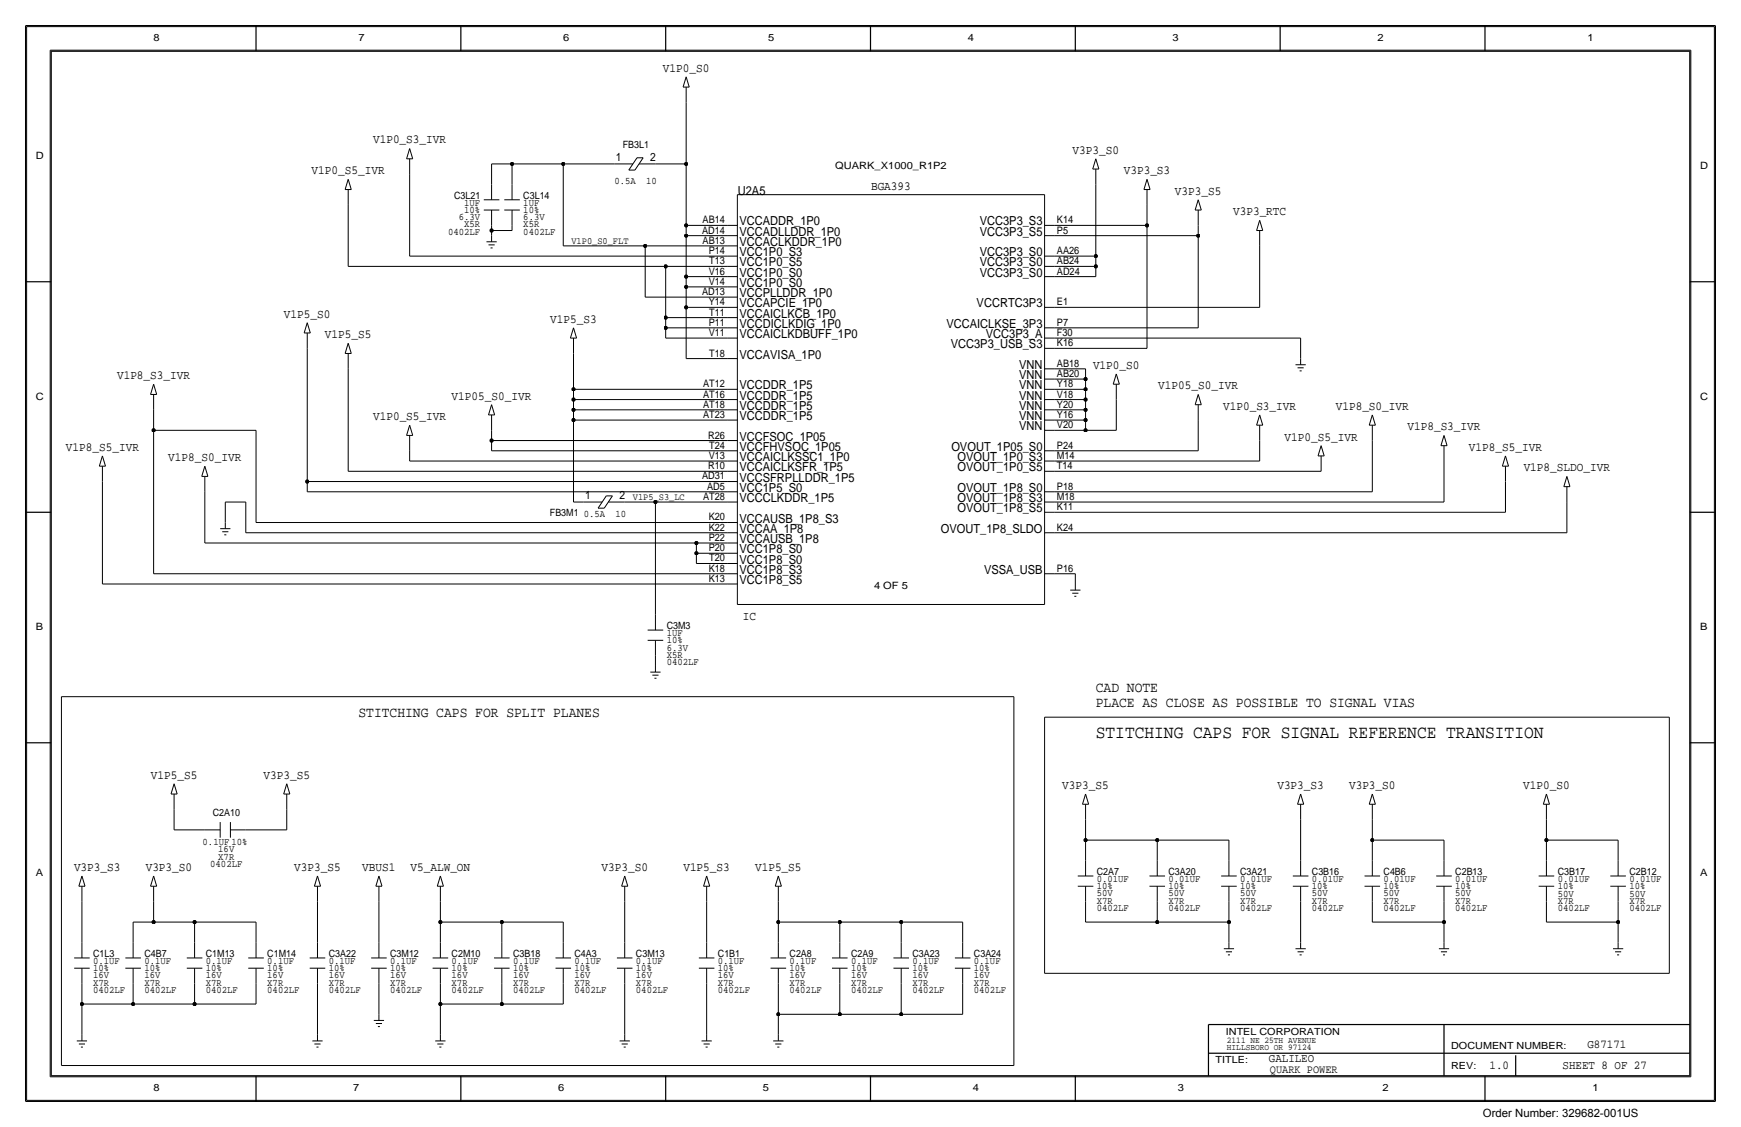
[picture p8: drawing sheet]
<svg xmlns="http://www.w3.org/2000/svg" width="432mm" height="279mm" viewBox="0 0 432 279" stroke-linecap="round" stroke-linejoin="round" font-family="sans-serif">
<g fill="none" stroke="#000" stroke-width=".25">
<path d="M6.6 6.6h418.6zM6.6 6.6v266.2zM12.4 12.4v254.6zM12.4 12.4h407zM170.2 19.1l.7 2.5zM170.2 19.1l-.8 2.5zM419.4 12.4v254.6zM425.2 6.6v266.2zM100.8 39.4h1.6zM101.6 36.8l-.8 2.6zM101.6 39.4v3.8zM101.6 36.8l.8 2.6z"/>
<path d="M158 39.1h1.5zM158 39.1l-2 3.1zM159.5 39.1l-2 3.1zM169.4 21.6h1.5zM170.2 25.4v15.2zM170.2 21.6v3.8zM271.8 39.4l-.8 2.5zM271.8 39.4l.7 2.5zM85.6 47h1.5zM86.4 44.5l-.8 2.5zM86.4 50.8v15.2zM86.4 47v3.8z"/>
<path d="M86.4 44.4l.7 2.6zM101.6 43.2v20.3zM120 49.5h3.9zM120 52.1h3.9zM120.6 59.9h2.6zM121.9 57.2h5.1zM121.9 40.6h5.1zM121.9 40.6v5.1zM121.9 57.1v1.3zM121.9 55.9v1.3zM121.9 58.4v1.5zM121.9 52.1v3.8z"/>
<path d="M121.9 45.7v3.8zM125.1 49.5h3.8zM125.1 52.1h3.8zM127 40.6h12.7zM127 40.6v5.1zM127 55.9v1.3zM127 52.1v3.8zM127 45.7v3.8zM139.7 40.6v20.4zM139.7 40.6h12.7zM152.4 40.6h4.6zM156 42.2h1.5z"/>
<path d="M158.5 40.6h4.1zM162.6 40.6h7.6zM170.2 58.4v10.2zM170.2 58.4h10.1zM170.2 55.9v2.5zM170.2 40.6v15.3zM170.2 55.9h10.1zM180.3 58.4h2.6zM180.3 55.9h2.6zM182.9 48.3h76.2zM182.9 48.3v101.6zM259.1 58.4h2.5z"/>
<path d="M259.1 55.9h2.5zM259.1 48.3v101.6zM261.6 58.4h35.6zM261.6 55.9h22.9zM271 41.9h1.5zM271.8 45.7v17.8zM271.8 41.9v3.8zM283.7 47h1.5zM284.5 44.5l-.8 2.5zM284.5 50.8v5.1zM284.5 55.9v30.5zM284.5 47v3.8z"/>
<path d="M284.5 44.4l.7 2.6zM296.4 52.1h1.5zM297.2 49.5l-.8 2.6zM297.2 55.9v2.5zM297.2 58.4v22.9zM297.2 52.1v3.8zM297.2 49.5l.7 2.6zM311.7 57.2h1.5zM312.4 57.2v3.8zM312.4 54.6l.8 2.5zM312.4 54.6l-.7 2.6zM86.4 66h78.7z"/>
<path d="M101.6 63.5h78.7zM121.2 60.7h1.5zM121.7 61.5h.5zM139.7 61h20.3zM160 73.7h20.3zM160 61v12.7zM160 61h20.3zM165.1 66h15.2zM165.1 78.7v2.6zM165.1 78.7h15.2zM165.1 66v12.7zM170.2 71.1h10.1z"/>
<path d="M170.2 76.2h10.1zM170.2 68.6h10.1zM170.2 68.6v2.5zM170.2 71.1v5.1zM170.2 76.2v12.7zM180.3 78.7h2.6zM180.3 73.7h2.6zM180.3 76.2h2.6zM180.3 66h2.6zM180.3 68.6h2.6zM180.3 61h2.6zM180.3 71.1h2.6z"/>
<path d="M180.3 63.5h2.6zM259.1 76.2h2.5zM259.1 68.6h2.5zM259.1 66h2.5zM259.1 63.5h2.5zM261.6 76.2h50.8zM261.6 63.5h10.2zM261.6 66h10.2zM261.6 68.6h10.2zM271.8 63.5v2.5zM271.8 66v2.6zM312.4 61v15.2z"/>
<path d="M37.3 97.8h1.6zM38.1 95.3l-.8 2.5zM38.1 97.8v3.8zM38.1 95.2l.8 2.6zM75.4 82.5h1.6zM76.2 80l-.8 2.5zM76.2 86.4v33zM76.2 82.5v3.9zM76.2 80l.8 2.5zM85.6 87.6h1.5zM86.4 85.1l-.8 2.5zM86.4 91.4v25.4z"/>
<path d="M86.4 87.6v3.8zM86.4 85.1l.7 2.5zM141.5 83.8h1.5zM142.2 99.1v2.5zM142.2 96.5v2.6zM142.2 87.6v8.9zM142.2 83.8v3.8zM142.2 81.3l.8 2.5zM142.2 99.1h38.1zM142.2 96.5h38.1zM142.2 81.3l-.7 2.5zM165.1 81.3h15.2z"/>
<path d="M165.1 81.3v2.5zM165.1 83.8h15.2zM170.2 88.9h10.1zM180.3 99.1h2.6zM180.3 96.5h2.6zM180.3 88.9h2.6zM180.3 83.8h2.6zM180.3 81.3h2.6zM259.1 99.1h2.5zM259.1 81.3h2.5zM259.1 83.8h2.5zM259.1 96.5h2.5z"/>
<path d="M259.1 94h2.5zM259.1 91.4h2.5zM259.1 86.4h2.5zM261.6 99.1h7.6zM261.6 96.5h7.6zM261.6 94h7.6zM261.6 91.4h7.6zM261.6 81.3h35.6zM261.6 83.8h61zM261.6 86.4h22.9zM269.2 99.1v2.5zM269.2 96.5v2.6z"/>
<path d="M269.2 94v2.5zM269.2 91.4v2.6zM276.1 95.2h1.5zM276.9 99.1v7.6zM276.9 95.2v3.9zM276.9 92.7l.7 2.5zM276.9 92.7l-.8 2.5zM297.2 97.8l-.8 2.5zM297.2 97.8l.7 2.5zM321.3 90.4h2.5zM321.8 91.2h1.5zM322.3 91.9h.5z"/>
<path d="M322.6 83.8v5.1zM322.6 88.9v1.5zM24.6 115.6h1.6zM25.4 113l-.8 2.6zM25.4 119.4v25.4zM25.4 115.6v3.8zM25.4 113l.8 2.6zM38.1 106.7h25.4zM38.1 106.7v35.5zM38.1 101.6v5.1zM50 118.1h1.6zM50.8 115.6l-.8 2.5z"/>
<path d="M50.8 118.1v3.8zM50.8 115.6l.8 2.5zM63.5 106.7v22.8zM76.2 119.4h104.1zM76.2 119.4v2.5zM86.4 116.8h93.9zM100.8 107.9h1.6zM101.6 105.4l-.8 2.5zM101.6 114.3h78.7zM101.6 111.8v2.5zM101.6 107.9v3.9zM101.6 105.4l.8 2.6z"/>
<path d="M121.2 102.9h1.5zM121.9 100.3l-.7 2.6zM121.9 109.2h58.4zM121.9 106.7v2.5zM121.9 109.2v2.6zM121.9 111.8h58.4zM121.9 102.9v3.8zM121.9 100.3l.8 2.6zM142.2 104.1h38.1zM142.2 101.6v2.5zM142.2 104.1v20.4zM142.2 101.6h38.1z"/>
<path d="M180.3 101.6h2.6zM180.3 116.8h2.6zM180.3 114.3h2.6zM180.3 119.4h2.6zM180.3 111.8h2.6zM180.3 104.1h2.6zM180.3 109.2h2.6zM259.1 106.7h2.5zM259.1 104.1h2.5zM259.1 101.6h2.5zM259.1 116.8h2.5zM259.1 114.3h2.5z"/>
<path d="M259.1 111.8h2.5zM261.6 114.3h50.8zM261.6 111.8h35.6zM261.6 101.6h7.6zM261.6 116.8h66.1zM261.6 106.7h7.6zM261.6 104.1h7.6zM269.2 106.7h7.7zM269.2 104.1v2.6zM269.2 101.6v2.5zM296.4 100.3h1.5zM297.2 104.1v7.7z"/>
<path d="M297.2 100.3v3.8zM311.7 105.4h1.5zM312.4 109.2v5.1zM312.4 105.4v3.8zM312.4 102.9l.8 2.5zM312.4 102.9l-.7 2.5zM326.9 113h1.5zM327.7 113v3.8zM327.7 110.5l.7 2.5zM327.7 110.5l-.8 2.5zM339.6 105.4h1.5zM340.4 109.2v12.7z"/>
<path d="M340.4 105.4v3.8zM340.4 102.9l.7 2.5zM340.4 102.9l-.8 2.5zM357.4 110.5h1.5zM358.1 107.9l-.7 2.6zM358.1 114.3v10.2zM358.1 110.5v3.8zM358.1 107.9l.8 2.6zM372.6 115.6h1.5zM373.4 113l-.8 2.6zM373.4 119.4v7.6zM373.4 115.6v3.8z"/>
<path d="M373.4 113l.7 2.6zM388.6 118.1l-.7 2.6zM388.6 118.1l.8 2.6zM50.8 134.6h121.9zM50.8 121.9v12.7zM54.6 131.1h2.6zM55.1 131.8h1.5zM55.6 132.6h.5zM55.9 124.5h5.1zM55.9 124.5v5zM55.9 129.5v1.6zM61 132.1h119.3z"/>
<path d="M61 124.5v7.6zM63.5 129.5h116.8zM76.2 121.9h104.1zM142.2 124.5h2.6zM144.8 124.5h4.6zM148.3 126h1.6zM150.4 122.9h1.5zM150.4 122.9l-2.1 3.1zM150.9 124.5h4zM151.9 122.9l-2 3.1zM154.9 124.5h7.7zM162.6 124.5h17.7z"/>
<path d="M162.6 124.5v27.9zM172.7 134.6h7.6zM172.7 139.7h7.6zM172.7 137.2v2.5zM172.7 137.2h7.6zM172.7 134.6v2.6zM180.3 129.5h2.6zM180.3 139.7h2.6zM180.3 137.2h2.6zM180.3 132.1h2.6zM180.3 134.6h2.6zM180.3 121.9h2.6z"/>
<path d="M180.3 124.5h2.6zM259.1 132.1h2.5zM259.1 127h2.5zM259.1 121.9h2.5zM259.1 124.5h2.5zM261.6 132.1h127zM261.6 124.5h96.5zM261.6 121.9h78.8zM261.6 127h111.8zM387.9 120.7h1.5zM388.6 124.5v7.6zM388.6 120.7v3.8z"/>
<path d="M25.4 144.8h154.9zM38.1 142.2h142.2zM160.6 156.2h3.9zM160.6 158.8h3.9zM162.6 158.8v3.8zM162.6 152.4v3.8zM180.3 144.8h2.6zM180.3 142.2h2.6zM182.9 149.9h76.2zM259.1 142.2h2.5zM261.6 142.2h5.1zM265.4 146.3h2.6z"/>
<path d="M265.9 147.1h1.6zM266.4 147.8h.6zM266.7 142.2v2.6zM266.7 144.8v1.5zM15.2 172.7v91.5zM15.2 172.7h236.3zM161.3 166.6h2.5zM161.8 167.4h1.5zM162.3 168.1h.5zM162.6 162.6v2.5zM162.6 165.1v1.5zM251.5 172.7v91.5z"/>
<path d="M259.1 177.8h154.9zM259.1 177.8v63.5zM414 177.8v63.5zM42.4 196.8h1.5zM43.2 196.8v3.9zM43.2 194.3l.7 2.6zM43.2 194.3l-.8 2.5zM70.4 196.8h1.5zM71.1 194.3l-.7 2.5zM71.1 196.8v3.9zM71.1 194.3l.8 2.6zM268.5 199.4h1.5z"/>
<path d="M269.2 196.8l-.7 2.6zM269.2 199.4v3.8zM269.2 196.8l.8 2.6zM321.8 199.4h1.5zM322.6 196.8l-.8 2.6zM322.6 199.4v3.8zM322.6 196.8l.7 2.6zM339.6 199.4h1.5zM340.4 199.4v3.8zM340.4 196.8l.7 2.6zM340.4 196.8l-.8 2.6zM382.8 199.4h1.5z"/>
<path d="M383.5 199.4v3.8zM383.5 196.8l.8 2.6zM383.5 196.8l-.7 2.6zM19.6 219.7h1.5zM20.3 217.2l-.7 2.5zM20.3 219.7v3.8zM20.3 217.2l.8 2.5zM37.3 219.7h1.6zM38.1 217.2l-.8 2.5zM38.1 219.7v3.8zM38.1 217.2l.8 2.5zM43.2 205.7h7.6z"/>
<path d="M43.2 200.7v5zM50.8 205.7h3.8zM54.6 203.8v3.9zM57.1 205.7h3.9zM57.1 203.8v3.9zM61 205.7h10.1zM71.1 200.7v5zM78 219.7h1.5zM78.7 217.2l-.7 2.5zM78.7 219.7v3.8zM78.7 217.2l.8 2.5zM93.2 219.7h1.5z"/>
<path d="M94 219.7v3.8zM94 217.2l.7 2.5zM94 217.2l-.8 2.5zM108.5 219.7h1.5zM109.2 217.2l-.7 2.5zM109.2 219.7v3.8zM109.2 217.2l.8 2.5zM154.2 219.7h1.5zM154.9 219.7v3.8zM154.9 217.2l.8 2.5zM154.9 217.2l-.7 2.5zM174.5 219.7h1.5z"/>
<path d="M175.3 217.2l-.8 2.5zM175.3 219.7v3.8zM175.3 217.2l.7 2.5zM192.3 219.7h1.5zM193 217.2l-.7 2.5zM193 219.7v3.8zM193 217.2l.8 2.5zM267.3 217.2h3.9zM267.3 219.7h3.9zM269.2 208.3h17.8zM269.2 203.2v5.1zM269.2 208.3v5.1z"/>
<path d="M269.2 219.7v3.8zM269.2 213.4v3.8zM285.1 217.2h3.9zM285.1 219.7h3.9zM287 208.3h17.8zM287 208.3v5.1zM287 219.7v3.8zM287 213.4v3.8zM302.9 217.2h3.8zM302.9 219.7h3.8zM304.8 208.3v5.1zM304.8 219.7v3.8z"/>
<path d="M304.8 213.4v3.8zM320.6 217.2h3.9zM320.6 219.7h3.9zM322.6 203.2v10.2zM322.6 219.7v3.8zM322.6 213.4v3.8zM338.4 217.2h3.9zM338.4 219.7h3.9zM340.4 208.3h17.7zM340.4 203.2v5.1zM340.4 208.3v5.1zM340.4 219.7v3.8z"/>
<path d="M340.4 213.4v3.8zM356.2 217.2h3.9zM356.2 219.7h3.9zM358.1 208.3v5.1zM358.1 219.7v3.8zM358.1 213.4v3.8zM381.6 217.2h3.9zM381.6 219.7h3.9zM383.5 208.3v5.1zM383.5 203.2v5.1zM383.5 219.7v3.8zM383.5 213.4v3.8z"/>
<path d="M383.5 208.3h17.8zM399.4 217.2h3.9zM399.4 219.7h3.9zM401.3 208.3v5.1zM401.3 219.7v3.8zM401.3 213.4v3.8zM18.4 237.5h3.9zM20.3 223.5v10.2zM20.3 233.7v3.8zM31.1 237.5h3.9zM33 228.6h5.1zM33 228.6v5.1z"/>
<path d="M33 233.7v3.8zM38.1 223.5v5.1zM38.1 228.6h10.2zM46.3 237.5h3.9zM48.3 228.6h15.2zM48.3 228.6v5.1zM48.3 233.7v3.8zM61.6 237.5h3.8zM63.5 228.6v5.1zM63.5 233.7v3.8zM76.8 237.5h3.9zM78.7 223.5v10.2z"/>
<path d="M78.7 233.7v3.8zM92 237.5h3.9zM94 223.5v10.2zM94 233.7v3.8zM107.3 237.5h3.9zM109.2 223.5v5.1zM109.2 228.6v5.1zM109.2 233.7v3.8zM109.2 228.6h15.3zM122.5 237.5h3.9zM124.5 228.6h15.2zM124.5 228.6v5.1z"/>
<path d="M124.5 233.7v3.8zM137.8 237.5h3.8zM139.7 228.6v5.1zM139.7 233.7v3.8zM153 237.5h3.9zM154.9 223.5v10.2zM154.9 233.7v3.8zM173.3 237.5h3.9zM175.3 223.5v10.2zM175.3 233.7v3.8zM191.1 237.5h3.9zM193 223.5v5.1z"/>
<path d="M193 228.6v5.1zM193 233.7v3.8zM193 228.6h15.3zM206.3 237.5h3.9zM208.3 228.6h15.2zM208.3 228.6v5.1zM208.3 233.7v3.8zM221.6 237.5h3.9zM223.5 228.6v5.1zM223.5 233.7v3.8zM223.5 228.6h15.3zM236.8 237.5h3.9z"/>
<path d="M238.8 228.6v5.1zM238.8 233.7v3.8zM269.2 223.5v5.1zM269.2 228.6h17.8zM287 228.6h17.8zM287 223.5v5.1zM303.5 235.2h2.6zM304 236h1.6zM304.5 236.7h.6zM304.8 223.5v5.1zM304.8 228.6v5.1zM304.8 233.7v1.5z"/>
<path d="M321.3 235.2h2.5zM321.8 236h1.5zM322.3 236.7h.5zM322.6 223.5v10.2zM322.6 233.7v1.5zM340.4 228.6h17.7zM340.4 223.5v5.1zM356.9 235.2h2.5zM357.4 236h1.5zM357.9 236.7h.5zM358.1 223.5v5.1zM358.1 228.6v5.1z"/>
<path d="M358.1 233.7v1.5zM383.5 223.5v5.1zM383.5 228.6h17.8zM400 235.2h2.6zM400.6 236h1.5zM401.1 236.7h.5zM401.3 223.5v5.1zM401.3 228.6v5.1zM401.3 233.7v1.5zM18.4 240h3.9zM19 258.1h2.6zM19.6 258.8h1.5z"/>
<path d="M20.1 259.6h.5zM20.3 248.9h12.7zM20.3 243.8v5.1zM20.3 248.9v7.6zM20.3 256.5v1.6zM20.3 240v3.8zM31.1 240h3.9zM33 248.9h15.3zM33 243.8v5.1zM33 240v3.8zM46.3 240h3.9zM48.3 248.9h15.2z"/>
<path d="M48.3 243.8v5.1zM48.3 240v3.8zM61.6 240h3.8zM63.5 243.8v5.1zM63.5 240v3.8zM76.8 240h3.9zM77.5 258.1h2.5zM78 258.8h1.5zM78.5 259.6h.5zM78.7 243.8v12.7zM78.7 256.5v1.6zM78.7 240v3.8z"/>
<path d="M92 240h3.9zM92.7 253h2.6zM93.2 253.7h1.5zM93.7 254.5h.5zM94 243.8v7.7zM94 251.5v1.5zM94 240v3.8zM107.3 240h3.9zM107.9 258.1h2.6zM108.5 258.8h1.5zM109 259.6h.5zM109.2 243.8v5.1z"/>
<path d="M109.2 248.9v7.6zM109.2 256.5v1.6zM109.2 240v3.8zM109.2 248.9h15.3zM122.5 240h3.9zM124.5 248.9h15.2zM124.5 243.8v5.1zM124.5 240v3.8zM137.8 240h3.8zM139.7 243.8v5.1zM139.7 240v3.8zM153 240h3.9z"/>
<path d="M153.7 258.1h2.5zM154.2 258.8h1.5zM154.7 259.6h.5zM154.9 243.8v12.7zM154.9 256.5v1.6zM154.9 240v3.8zM173.3 240h3.9zM174 258.1h2.5zM174.5 258.8h1.5zM175 259.6h.5zM175.3 243.8v12.7zM175.3 256.5v1.6z"/>
<path d="M175.3 240v3.8zM191.1 240h3.9zM191.8 258.1h2.5zM192.3 258.8h1.5zM192.8 259.6h.5zM193 243.8v7.7zM193 251.5v5zM193 256.5v1.6zM193 240v3.8zM193 251.5h15.3zM206.3 240h3.9zM208.3 251.5h15.2z"/>
<path d="M208.3 243.8v7.7zM208.3 240v3.8zM221.6 240h3.9zM223.5 251.5h15.3zM223.5 243.8v7.7zM223.5 240v3.8zM236.8 240h3.9zM238.8 243.8v7.7zM238.8 240v3.8zM259.1 241.3h154.9zM6.6 272.8h418.6zM12.4 267h407z"/>
<path d="M15.2 264.2h236.3z"/>
</g>
<g fill="none" stroke="#000" stroke-width=".3">
<path d="M6.3 6.3v266.7zM6.4 6.3h419zM12.7 12.7h406.4zM12.7 12.7v254zM63.5 6.3v6.4zM114.3 6.3v6.4zM165.1 6.3v6.4zM215.9 6.3v6.4zM266.7 6.3v6.4zM317.5 6.3v6.4zM368.3 6.3v6.4zM419.1 12.7v254z"/>
<path d="M425.4 6.3v266.7zM6.3 69.8h6.4zM419.1 69.8h6.3zM6.3 127h6.4zM419.1 127h6.3zM6.3 184.1h6.4zM419.1 184.1h6.3zM299.7 254v12.7zM299.7 254h119.4zM358.1 254v12.7zM6.4 273h419zM12.7 266.7h406.4z"/>
<path d="M63.5 266.7v6.3zM114.3 266.7v6.3zM165.1 266.7v6.3zM215.9 266.7v6.3zM266.7 266.7v6.3zM299.7 261.1h119.4zM368.3 266.7v6.3zM375.9 261.6v5.1z"/>
</g>
<g fill="#000" stroke="#000" stroke-width=".25">
<circle cx="121.9" cy="57.2" r=".41"/>
<circle cx="127" cy="40.6" r=".41"/>
<circle cx="139.7" cy="40.6" r=".41"/>
<circle cx="170.2" cy="58.4" r=".41"/>
<circle cx="170.2" cy="40.6" r=".41"/>
<circle cx="170.2" cy="55.9" r=".41"/>
<circle cx="284.5" cy="55.9" r=".41"/>
<circle cx="297.2" cy="58.4" r=".41"/>
<circle cx="160" cy="61" r=".41"/>
<circle cx="165.1" cy="66" r=".41"/>
<circle cx="165.1" cy="78.7" r=".41"/>
<circle cx="170.2" cy="76.2" r=".41"/>
<circle cx="170.2" cy="71.1" r=".41"/>
<circle cx="170.2" cy="68.6" r=".41"/>
<circle cx="271.8" cy="66" r=".41"/>
<circle cx="271.8" cy="63.5" r=".41"/>
<circle cx="142.2" cy="99.1" r=".41"/>
<circle cx="142.2" cy="96.5" r=".41"/>
<circle cx="165.1" cy="81.3" r=".41"/>
<circle cx="269.2" cy="94" r=".41"/>
<circle cx="269.2" cy="99.1" r=".41"/>
<circle cx="269.2" cy="96.5" r=".41"/>
<circle cx="38.1" cy="106.7" r=".41"/>
<circle cx="76.2" cy="119.4" r=".41"/>
<circle cx="121.9" cy="109.2" r=".41"/>
<circle cx="142.2" cy="104.1" r=".41"/>
<circle cx="142.2" cy="101.6" r=".41"/>
<circle cx="269.2" cy="106.7" r=".41"/>
<circle cx="269.2" cy="104.1" r=".41"/>
<circle cx="269.2" cy="101.6" r=".41"/>
<circle cx="162.6" cy="124.5" r=".41"/>
<circle cx="172.7" cy="134.6" r=".41"/>
<circle cx="172.7" cy="137.2" r=".41"/>
<circle cx="269.2" cy="208.3" r=".41"/>
<circle cx="287" cy="208.3" r=".41"/>
<circle cx="340.4" cy="208.3" r=".41"/>
<circle cx="383.5" cy="208.3" r=".41"/>
<circle cx="38.1" cy="228.6" r=".41"/>
<circle cx="48.3" cy="228.6" r=".41"/>
<circle cx="109.2" cy="228.6" r=".41"/>
<circle cx="124.5" cy="228.6" r=".41"/>
<circle cx="193" cy="228.6" r=".41"/>
<circle cx="208.3" cy="228.6" r=".41"/>
<circle cx="223.5" cy="228.6" r=".41"/>
<circle cx="287" cy="228.6" r=".41"/>
<circle cx="304.8" cy="228.6" r=".41"/>
<circle cx="358.1" cy="228.6" r=".41"/>
<circle cx="401.3" cy="228.6" r=".41"/>
<circle cx="20.3" cy="248.9" r=".41"/>
<circle cx="33" cy="248.9" r=".41"/>
<circle cx="48.3" cy="248.9" r=".41"/>
<circle cx="109.2" cy="248.9" r=".41"/>
<circle cx="124.5" cy="248.9" r=".41"/>
<circle cx="193" cy="251.5" r=".41"/>
<circle cx="208.3" cy="251.5" r=".41"/>
<circle cx="223.5" cy="251.5" r=".41"/>
</g>
<text font-size="4.5" x="271.8" y="182.9">STITCHING CAPS FOR SIGNAL REFERENCE TRANSITION</text>
<g font-size="3.6">
<text x="271.8" y="171.4">CAD NOTE</text>
<text x="88.9" y="177.8">STITCHING CAPS FOR SPLIT PLANES</text>
<text x="271.8" y="175.3">PLACE AS CLOSE AS POSSIBLE TO SIGNAL VIAS</text>
</g>
<g font-size="3.1">
<text x="164.4" y="17.8">V1P0_S0</text>
<text x="92.5" y="35.6">V1P0_S3_IVR</text>
<text x="266" y="38.1">V3P3_S0</text>
<text x="77.3" y="43.2">V1P0_S5_IVR</text>
<text x="216" y="47">BGA393</text>
<text x="278.7" y="43.2">V3P3_S3</text>
<text x="183" y="48.3">U2A5</text>
<text x="291.4" y="48.3">V3P3_S5</text>
<text x="305.8" y="53.3">V3P3_RTC</text>
<text x="183.4" y="55.9">VCCADDR_1P0</text>
<text x="183.4" y="58.4">VCCADLLDDR_1P0</text>
<text x="243" y="55.9">VCC3P3_S3</text>
<text x="243" y="58.4">VCC3P3_S5</text>
<text x="183.4" y="63.5">VCC1P0_S3</text>
<text x="183.4" y="61">VCCACLKDDR_1P0</text>
<text x="243" y="63.5">VCC3P3_S0</text>
<text x="183.4" y="66">VCC1P0_S5</text>
<text x="183.4" y="68.6">VCC1P0_S0</text>
<text x="183.4" y="71.1">VCC1P0_S0</text>
<text x="243" y="66">VCC3P3_S0</text>
<text x="243" y="68.6">VCC3P3_S0</text>
<text x="183.4" y="76.2">VCCAPCIE_1P0</text>
<text x="183.4" y="73.7">VCCPLLDDR_1P0</text>
<text x="242.2" y="76.2">VCCRTC3P3</text>
<text x="70.4" y="78.7">V1P5_S0</text>
<text x="80.6" y="83.8">V1P5_S5</text>
<text x="136.5" y="80">V1P5_S3</text>
<text x="183.4" y="78.7">VCCAICLKCB_1P0</text>
<text x="183.4" y="83.8">VCCAICLKDBUFF_1P0</text>
<text x="183.4" y="81.3">VCCDICLKDIG_1P0</text>
<text x="234.7" y="81.3">VCCAICLKSE_3P3</text>
<text x="244.5" y="83.8">VCC3P3_A</text>
<text x="183.4" y="88.9">VCCAVISA_1P0</text>
<text x="235.8" y="86.4">VCC3P3_USB_S3</text>
<text x="29" y="94">V1P8_S3_IVR</text>
<text x="252.8" y="91.4">VNN</text>
<text x="252.8" y="94">VNN</text>
<text x="271.1" y="91.4">V1P0_S0</text>
<text x="112" y="99.1">V1P05_S0_IVR</text>
<text x="183.4" y="96.5">VCCDDR_1P5</text>
<text x="183.4" y="99.1">VCCDDR_1P5</text>
<text x="183.4" y="101.6">VCCDDR_1P5</text>
<text x="252.8" y="99.1">VNN</text>
<text x="252.8" y="96.5">VNN</text>
<text x="252.8" y="101.6">VNN</text>
<text x="287.3" y="96.5">V1P05_S0_IVR</text>
<text x="303.3" y="101.6">V1P0_S3_IVR</text>
<text x="331.3" y="101.6">V1P8_S0_IVR</text>
<text x="92.5" y="104.1">V1P0_S5_IVR</text>
<text x="183.4" y="104.1">VCCDDR_1P5</text>
<text x="252.8" y="104.1">VNN</text>
<text x="252.8" y="106.7">VNN</text>
<text x="349.1" y="106.7">V1P8_S3_IVR</text>
<text x="16.3" y="111.8">V1P8_S5_IVR</text>
<text x="183.4" y="111.8">VCCFHVSOC_1P05</text>
<text x="183.4" y="109.2">VCCFSOC_1P05</text>
<text x="236" y="111.8">OVOUT_1P05_S0</text>
<text x="318.6" y="109.2">V1P0_S5_IVR</text>
<text x="364.3" y="111.8">V1P8_S5_IVR</text>
<text x="41.7" y="114.3">V1P8_S0_IVR</text>
<text x="183.4" y="116.8">VCCAICLKSFR_1P5</text>
<text x="183.4" y="114.3">VCCAICLKSSC1_1P0</text>
<text x="183.4" y="119.4">VCCSFRPLLDDR_1P5</text>
<text x="237.5" y="114.3">OVOUT_1P0_S3</text>
<text x="237.5" y="116.8">OVOUT_1P0_S5</text>
<text x="377.9" y="116.8">V1P8_SLDO_IVR</text>
<text x="183.4" y="121.9">VCC1P5_S0</text>
<text x="183.4" y="124.5">VCCCLKDDR_1P5</text>
<text x="237.5" y="121.9">OVOUT_1P8_S0</text>
<text x="237.5" y="124.5">OVOUT_1P8_S3</text>
<text x="183.4" y="129.5">VCCAUSB_1P8_S3</text>
<text x="237.5" y="127">OVOUT_1P8_S5</text>
<text x="183.4" y="134.6">VCCAUSB_1P8</text>
<text x="183.4" y="132.1">VCCAA_1P8</text>
<text x="183.4" y="137.2">VCC1P8_S0</text>
<text x="233.4" y="132.1">OVOUT_1P8_SLDO</text>
<text x="183.4" y="142.2">VCC1P8_S3</text>
<text x="183.4" y="139.7">VCC1P8_S0</text>
<text x="244.1" y="142.2">VSSA_USB</text>
<text x="183.4" y="144.8">VCC1P8_S5</text>
<text x="184.2" y="153.7">IC</text>
<text x="37.4" y="193">V1P5_S5</text>
<text x="65.3" y="193">V3P3_S5</text>
<text x="263.5" y="195.6">V3P3_S5</text>
<text x="316.8" y="195.6">V3P3_S3</text>
<text x="334.6" y="195.6">V3P3_S0</text>
<text x="377.8" y="195.6">V1P0_S0</text>
<text x="18.4" y="215.9">V3P3_S3</text>
<text x="36.1" y="215.9">V3P3_S0</text>
<text x="73" y="215.9">V3P3_S5</text>
<text x="89.9" y="215.9">VBUS1</text>
<text x="101.8" y="215.9">V5_ALW_ON</text>
<text x="149.2" y="215.9">V3P3_S0</text>
<text x="169.5" y="215.9">V1P5_S3</text>
<text x="187.3" y="215.9">V1P5_S5</text>
</g>
<g font-size="3">
<text x="314.7" y="263.4">GALILEO</text>
<text x="393.7" y="259.8">G87171</text>
<text x="369.4" y="264.9">1.0</text>
<text x="387.6" y="264.9">SHEET 8 OF 27</text>
</g>
<g font-size="2.9">
<text x="152.8" y="39.9">1</text>
<text x="161.3" y="39.9">2</text>
<text x="145.1" y="123.7">1</text>
<text x="153.7" y="123.7">2</text>
<text x="315" y="265.9">QUARK POWER</text>
</g>
<text font-size="2.8" x="367.8" y="276.8">Order Number: 329682-001US</text>
<g font-size="2.6">
<text x="174.1" y="57.9">AD14</text>
<text x="174.3" y="55.4">AB14</text>
<text x="262.1" y="55.4">K14</text>
<text x="262.1" y="57.9">P5</text>
<text x="174.3" y="60.5">AB13</text>
<text x="175.8" y="63">P14</text>
<text x="175.9" y="65.5">T13</text>
<text x="262.1" y="63">AA26</text>
<text x="262.1" y="65.5">AB24</text>
<text x="175.8" y="68.1">V16</text>
<text x="175.8" y="70.6">V14</text>
<text x="262.1" y="68.1">AD24</text>
<text x="174.1" y="73.2">AD13</text>
<text x="175.8" y="75.7">Y14</text>
<text x="262.1" y="75.7">E1</text>
<text x="175.8" y="83.3">V11</text>
<text x="175.8" y="80.8">P11</text>
<text x="175.9" y="78.2">T11</text>
<text x="262.1" y="80.8">P7</text>
<text x="262.1" y="83.3">F30</text>
<text x="175.9" y="88.4">T18</text>
<text x="262.1" y="85.8">K16</text>
<text x="262.1" y="90.9">AB18</text>
<text x="262.1" y="93.5">AB20</text>
<text x="174.4" y="96">AT12</text>
<text x="174.4" y="98.5">AT16</text>
<text x="174.4" y="101.1">AT18</text>
<text x="262.1" y="98.5">V18</text>
<text x="262.1" y="96">Y18</text>
<text x="262.1" y="101.1">Y20</text>
<text x="174.4" y="103.6">AT23</text>
<text x="262.1" y="103.6">Y16</text>
<text x="262.1" y="106.2">V20</text>
<text x="175.7" y="108.7">R26</text>
<text x="175.8" y="113.8">V13</text>
<text x="175.9" y="111.3">T24</text>
<text x="262.1" y="111.3">P24</text>
<text x="262.1" y="113.8">M14</text>
<text x="174.1" y="118.9">AD31</text>
<text x="175.7" y="116.3">R10</text>
<text x="262.1" y="116.3">T14</text>
<text x="174.4" y="124">AT28</text>
<text x="175.4" y="121.4">AD5</text>
<text x="262.1" y="121.4">P18</text>
<text x="262.1" y="124">M18</text>
<text x="175.8" y="131.6">K22</text>
<text x="175.8" y="129">K20</text>
<text x="262.1" y="126.5">K11</text>
<text x="262.1" y="131.6">K24</text>
<text x="175.8" y="134.1">P22</text>
<text x="175.8" y="136.7">P20</text>
<text x="175.8" y="141.7">K18</text>
<text x="175.9" y="139.2">T20</text>
<text x="262.1" y="141.7">P16</text>
<text x="175.8" y="144.3">K13</text>
</g>
<g font-size="2.5">
<text x="38.1" y="10.2">8</text>
<text x="88.9" y="10.2">7</text>
<text x="139.7" y="10.2">6</text>
<text x="190.5" y="10.2">5</text>
<text x="240" y="10.2">4</text>
<text x="290.8" y="10.2">3</text>
<text x="341.6" y="10.2">2</text>
<text x="393.7" y="10.2">1</text>
<text x="8.9" y="39.4">D</text>
<text x="154.5" y="36.6">FB3L1</text>
<text x="207.2" y="41.9">QUARK_X1000_R1P2</text>
<text x="421.6" y="41.9">D</text>
<text x="152.4" y="45.7">0.5A</text>
<text x="160.3" y="45.7">10</text>
<text x="112.6" y="49.3">C3L21</text>
<text x="115.1" y="51">1UF</text>
<text x="115.1" y="52.8">10%</text>
<text x="129.8" y="52.8">10%</text>
<text x="129.8" y="49.3">C3L14</text>
<text x="129.8" y="51.1">1UF</text>
<text x="111.2" y="58.2">0402LF</text>
<text x="113.8" y="54.6">6.3V</text>
<text x="115.1" y="56.4">X5R</text>
<text x="129.8" y="56.4">X5R</text>
<text x="129.8" y="58.2">0402LF</text>
<text x="129.8" y="54.6">6.3V</text>
<text x="8.9" y="99.1">C</text>
<text x="421.6" y="99.1">C</text>
<text x="136.4" y="128">FB3M1</text>
<text x="144.8" y="128.3">0.5A</text>
<text x="152.7" y="128.3">10</text>
<text x="216.8" y="146.1">4 OF 5</text>
<text x="165.4" y="156">C3M3</text>
<text x="8.9" y="156.2">B</text>
<text x="165.4" y="161.3">6.3V</text>
<text x="165.4" y="159.5">10%</text>
<text x="165.4" y="157.7">1UF</text>
<text x="421.6" y="156.2">B</text>
<text x="165.4" y="164.8">0402LF</text>
<text x="165.4" y="163.1">X5R</text>
<text x="52.8" y="202.2">C2A10</text>
<text x="50.3" y="209.6">0.1UF 10%</text>
<text x="52.2" y="214.9">0402LF</text>
<text x="54.1" y="211.3">16V</text>
<text x="54.1" y="213.1">X7R</text>
<text x="8.9" y="217.2">A</text>
<text x="272" y="216.9">C2A7</text>
<text x="272" y="218.7">0.01UF</text>
<text x="272" y="220.5">10%</text>
<text x="289.8" y="216.9">C3A20</text>
<text x="289.8" y="218.7">0.01UF</text>
<text x="289.8" y="220.5">10%</text>
<text x="307.6" y="220.5">10%</text>
<text x="307.6" y="218.7">0.01UF</text>
<text x="307.6" y="216.9">C3A21</text>
<text x="325.4" y="218.7">0.01UF</text>
<text x="325.4" y="216.9">C3B16</text>
<text x="325.4" y="220.5">10%</text>
<text x="343.2" y="216.9">C4B6</text>
<text x="343.2" y="218.7">0.01UF</text>
<text x="343.2" y="220.5">10%</text>
<text x="360.9" y="216.9">C2B13</text>
<text x="360.9" y="220.5">10%</text>
<text x="360.9" y="218.7">0.01UF</text>
<text x="386.3" y="216.9">C3B17</text>
<text x="386.3" y="220.5">10%</text>
<text x="386.3" y="218.7">0.01UF</text>
<text x="404.1" y="216.9">C2B12</text>
<text x="404.1" y="218.7">0.01UF</text>
<text x="404.1" y="220.5">10%</text>
<text x="421.6" y="217.2">A</text>
<text x="272" y="222.2">50V</text>
<text x="272" y="224">X7R</text>
<text x="272" y="225.8">0402LF</text>
<text x="289.8" y="222.2">50V</text>
<text x="289.8" y="224">X7R</text>
<text x="289.8" y="225.8">0402LF</text>
<text x="307.6" y="224">X7R</text>
<text x="307.6" y="225.8">0402LF</text>
<text x="307.6" y="222.2">50V</text>
<text x="325.4" y="225.8">0402LF</text>
<text x="325.4" y="224">X7R</text>
<text x="325.4" y="222.2">50V</text>
<text x="343.2" y="224">X7R</text>
<text x="343.2" y="222.2">50V</text>
<text x="343.2" y="225.8">0402LF</text>
<text x="360.9" y="225.8">0402LF</text>
<text x="360.9" y="224">X7R</text>
<text x="360.9" y="222.2">50V</text>
<text x="386.3" y="225.8">0402LF</text>
<text x="386.3" y="224">X7R</text>
<text x="386.3" y="222.3">50V</text>
<text x="404.1" y="222.3">50V</text>
<text x="404.1" y="224">X7R</text>
<text x="404.1" y="225.8">0402LF</text>
<text x="23.1" y="237.2">C1L3</text>
<text x="23.1" y="239">0.1UF</text>
<text x="35.8" y="237.2">C4B7</text>
<text x="35.8" y="239">0.1UF</text>
<text x="51.1" y="237.2">C1M13</text>
<text x="51.1" y="239">0.1UF</text>
<text x="66.3" y="237.2">C1M14</text>
<text x="66.3" y="239">0.1UF</text>
<text x="81.5" y="237.2">C3A22</text>
<text x="81.5" y="239">0.1UF</text>
<text x="96.8" y="237.2">C3M12</text>
<text x="96.8" y="239">0.1UF</text>
<text x="112" y="237.2">C2M10</text>
<text x="112" y="239">0.1UF</text>
<text x="127.3" y="239">0.1UF</text>
<text x="127.3" y="237.2">C3B18</text>
<text x="142.5" y="237.2">C4A3</text>
<text x="142.5" y="239">0.1UF</text>
<text x="157.7" y="237.2">C3M13</text>
<text x="157.7" y="239">0.1UF</text>
<text x="178.1" y="237.2">C1B1</text>
<text x="178.1" y="239">0.1UF</text>
<text x="195.8" y="237.2">C2A8</text>
<text x="195.8" y="239">0.1UF</text>
<text x="211.1" y="237.2">C2A9</text>
<text x="211.1" y="239">0.1UF</text>
<text x="226.3" y="237.2">C3A23</text>
<text x="226.3" y="239">0.1UF</text>
<text x="241.6" y="237.2">C3A24</text>
<text x="241.6" y="239">0.1UF</text>
<text x="23.1" y="244.4">X7R</text>
<text x="23.1" y="242.6">16V</text>
<text x="23.1" y="240.8">10%</text>
<text x="35.8" y="240.8">10%</text>
<text x="35.8" y="242.6">16V</text>
<text x="35.8" y="244.4">X7R</text>
<text x="51.1" y="242.6">16V</text>
<text x="51.1" y="244.4">X7R</text>
<text x="51.1" y="240.8">10%</text>
<text x="66.3" y="242.6">16V</text>
<text x="66.3" y="244.4">X7R</text>
<text x="66.3" y="240.8">10%</text>
<text x="81.5" y="240.8">10%</text>
<text x="81.5" y="242.6">16V</text>
<text x="81.5" y="244.4">X7R</text>
<text x="96.8" y="242.6">16V</text>
<text x="96.8" y="244.3">X7R</text>
<text x="96.8" y="240.8">10%</text>
<text x="112" y="242.6">16V</text>
<text x="112" y="240.8">10%</text>
<text x="112" y="244.4">X7R</text>
<text x="127.3" y="240.8">10%</text>
<text x="127.3" y="242.6">16V</text>
<text x="127.3" y="244.3">X7R</text>
<text x="142.5" y="240.8">10%</text>
<text x="142.5" y="244.3">X7R</text>
<text x="142.5" y="242.6">16V</text>
<text x="157.7" y="242.6">16V</text>
<text x="157.7" y="244.4">X7R</text>
<text x="157.7" y="240.8">10%</text>
<text x="178.1" y="244.3">X7R</text>
<text x="178.1" y="240.8">10%</text>
<text x="178.1" y="242.6">16V</text>
<text x="195.8" y="242.6">16V</text>
<text x="195.8" y="240.8">10%</text>
<text x="195.8" y="244.4">X7R</text>
<text x="211.1" y="242.6">16V</text>
<text x="211.1" y="240.8">10%</text>
<text x="211.1" y="244.3">X7R</text>
<text x="226.3" y="240.8">10%</text>
<text x="226.3" y="242.6">16V</text>
<text x="226.3" y="244.4">X7R</text>
<text x="241.6" y="240.8">10%</text>
<text x="241.6" y="244.4">X7R</text>
<text x="241.6" y="242.6">16V</text>
<text x="23.1" y="246.1">0402LF</text>
<text x="35.8" y="246.1">0402LF</text>
<text x="51.1" y="246.1">0402LF</text>
<text x="66.3" y="246.1">0402LF</text>
<text x="81.5" y="246.1">0402LF</text>
<text x="96.8" y="246.1">0402LF</text>
<text x="112" y="246.1">0402LF</text>
<text x="127.3" y="246.1">0402LF</text>
<text x="142.5" y="246.1">0402LF</text>
<text x="157.7" y="246.1">0402LF</text>
<text x="178.1" y="246.1">0402LF</text>
<text x="195.8" y="246.1">0402LF</text>
<text x="211.1" y="246.1">0402LF</text>
<text x="226.3" y="246.1">0402LF</text>
<text x="241.6" y="246.1">0402LF</text>
<text x="38.1" y="270.5">8</text>
<text x="87.6" y="270.5">7</text>
<text x="138.4" y="270.5">6</text>
<text x="189.2" y="270.5">5</text>
<text x="241.3" y="270.5">4</text>
<text x="292.1" y="270.5">3</text>
<text x="342.9" y="270.5">2</text>
<text x="395" y="270.5">1</text>
</g>
<g font-size="2.4">
<text x="141.7" y="60.5">V1P0_S0_FLT</text>
<text x="157" y="124">V1P5_S3_LC</text>
<text x="304" y="256.5">INTEL CORPORATION</text>
<text x="301.5" y="263.7">TITLE:</text>
<text x="359.9" y="260.1">DOCUMENT NUMBER:</text>
<text x="359.9" y="264.9">REV:</text>
</g>
<g font-size="2.2">
<text x="304.3" y="258.6">2111 NE 25TH AVENUE</text>
<text x="304.3" y="260.3">HILLSBORO OR 97124</text>
</g>
</svg>
